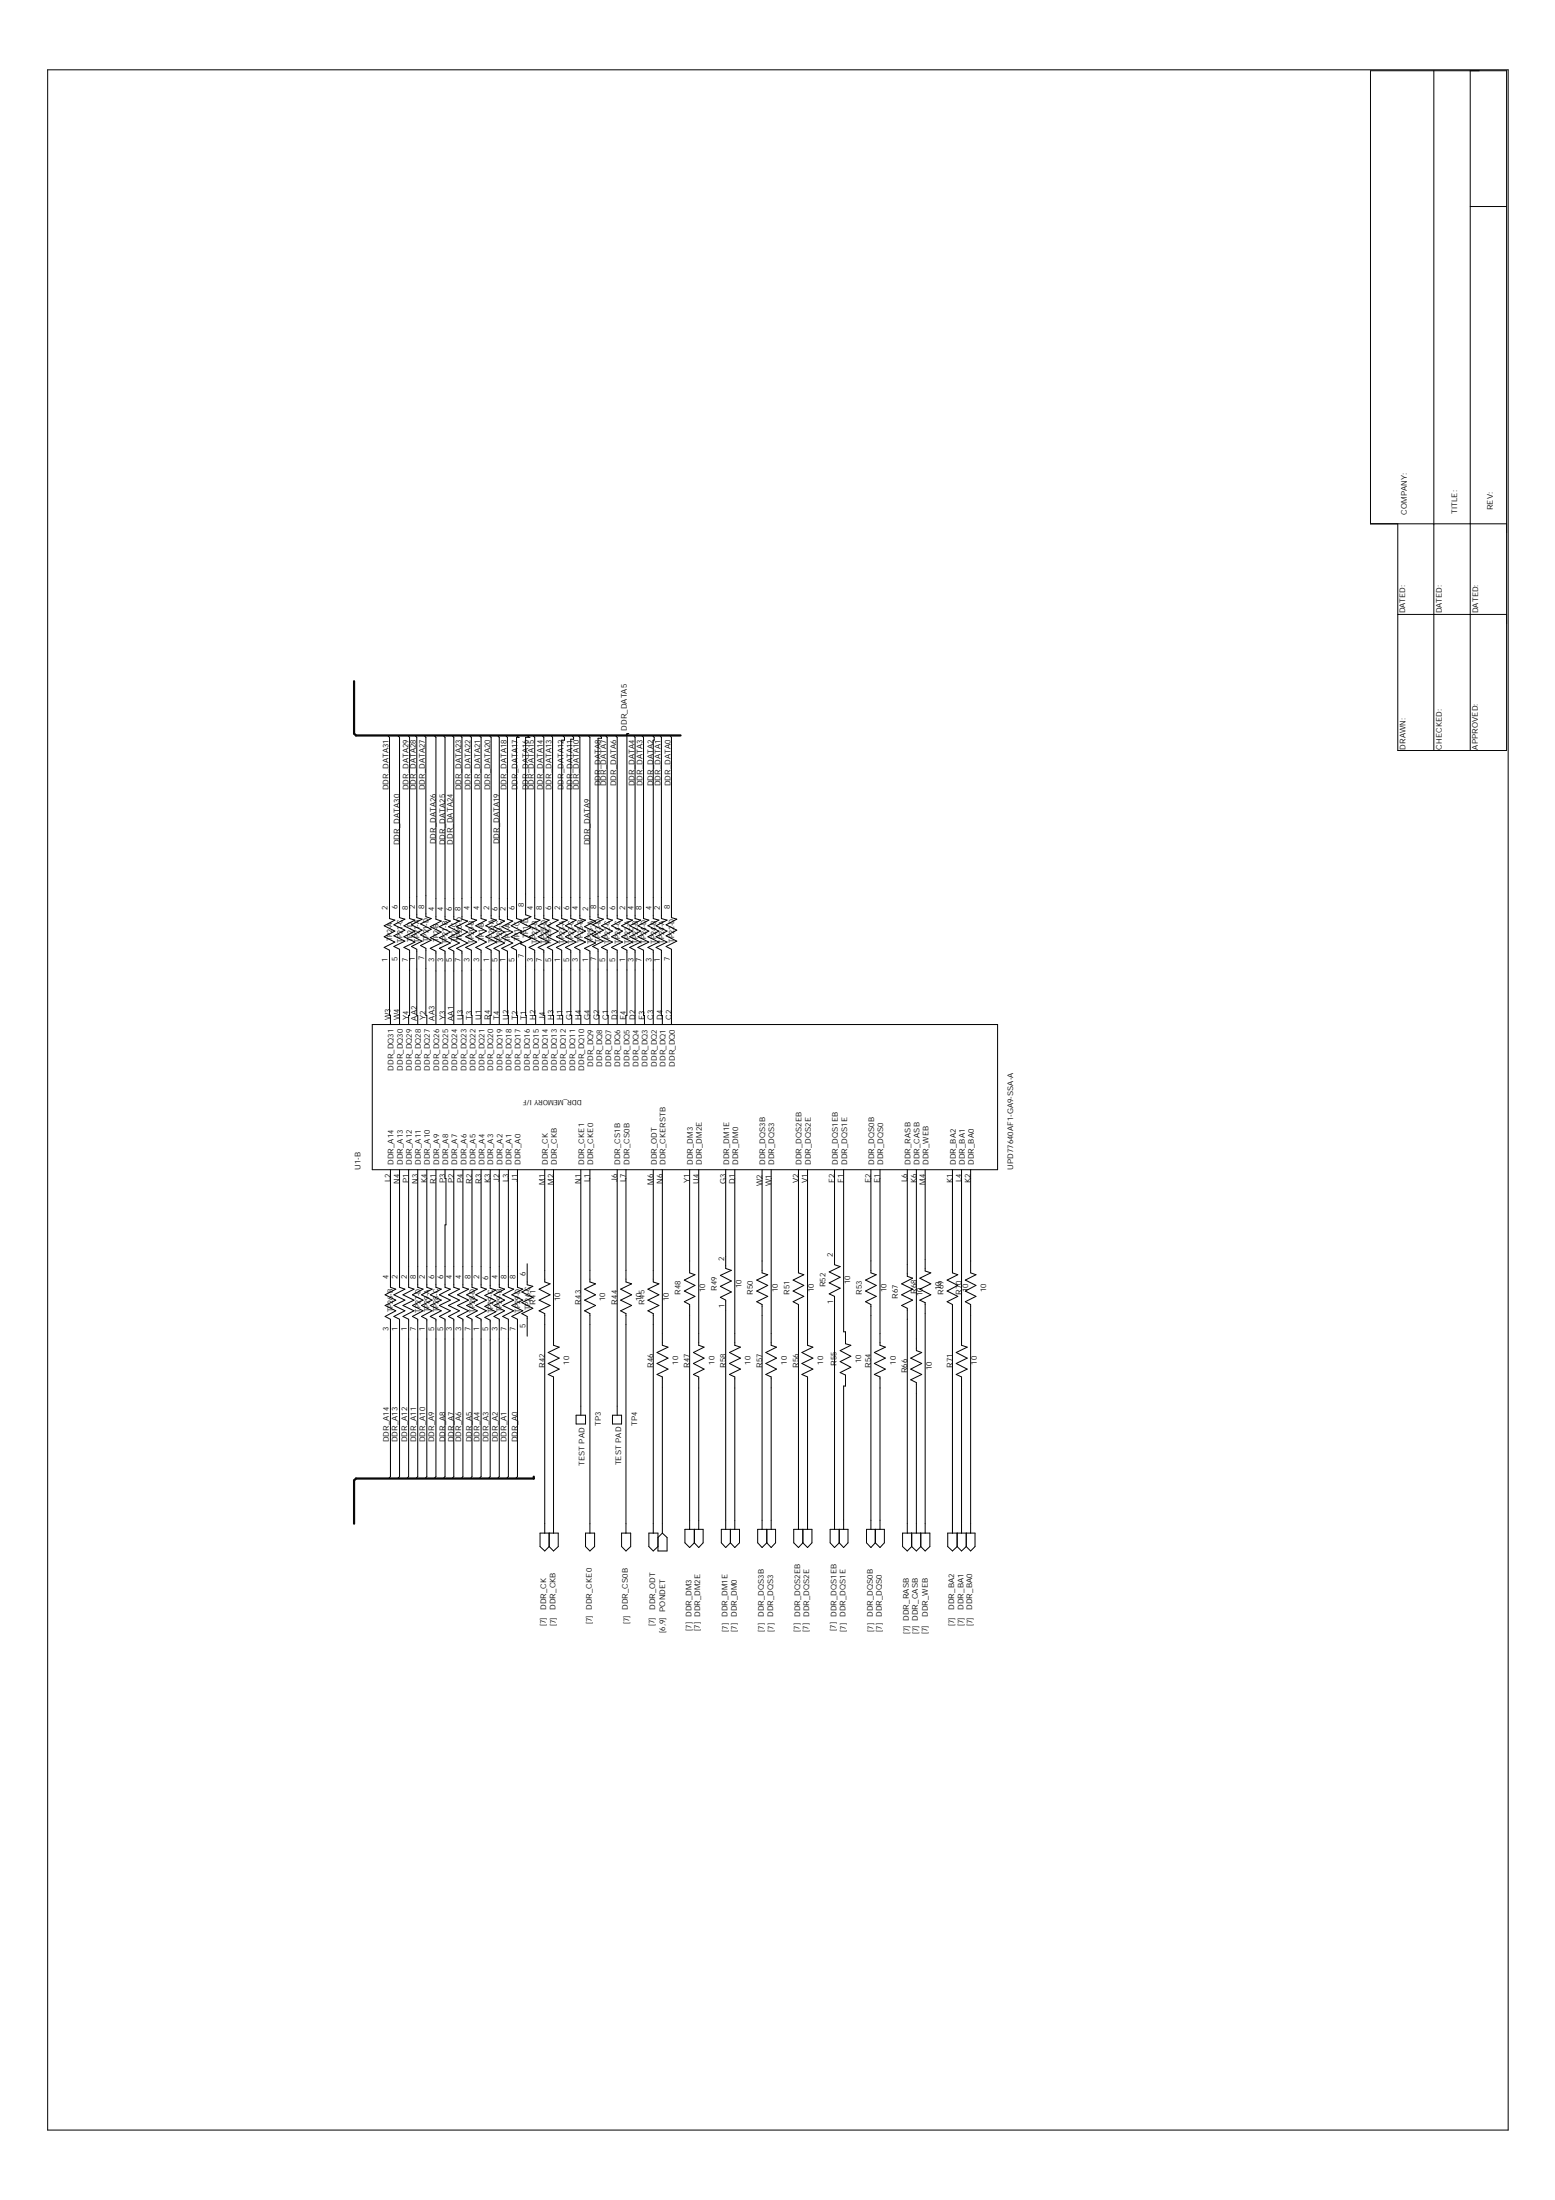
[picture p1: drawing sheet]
<svg xmlns="http://www.w3.org/2000/svg" width="210mm" height="297mm" viewBox="0 0 210 297" stroke-linecap="round" stroke-linejoin="round" font-family="sans-serif">
<g fill="none" stroke="#000" stroke-width=".13">
<path d="M6.4 9.4h197.2v278.2h-197.2v-278.1M193.5 9.6v91.7M198.5 9.6v91.7M198.5 27.9h4.9M188.7 70.7v30.6h14.7v-91.7h-18.4v61.1h18.4M52.3 99.3l.3 .3v24.4l.7 .2-1.4 .8 1.4 .7-1.4 .8 1.4 .7-1.4 .7 .7 .4v8.8h.1v1.2M53.7 99.3l.2 .3v24.3l.8 .2-1.5 .8 1.5 .7-1.5 .8 1.5 .7-1.5 .7 .7 .4v10.1M55 99.3l.3 .3v24.4l.7 .2-1.5 .8 1.5 .7-1.5 .8 1.5 .7-1.5 .7 .8 .4v8.8h-.1v1.2M56 99.3l.3 .3v24.3l.7 .2-1.5 .8 1.5 .7-1.5 .8 1.5 .7-1.5 .7 .8 .4v8.9h.1v1.2M57.2 99.3l.3 .3v24.2l.7 .2-1.4 .7 1.4 .8-1.4 .7 1.4 .7-1.4 .8 .7 .3v9.1h.1v1.2M58.6 99.3l.2 .3v24.5l.8 .3-1.5 .7 1.5 .7-1.5 .8 1.5 .7-1.5 .7 .7 .4v9.9M59.8 99.3l.3 .3v24.5l.7 .3-1.5 .7 1.5 .7-1.5 .8 1.5 .7-1.5 .7 .8 .4v9.9"/>
<path d="M61 99.3l.3 .3v24.5l.7 .3-1.5 .7 1.5 .7-1.5 .8 1.5 .7-1.5 .7 .8 .4v9.9M62.1 99.3l.3 .3v24.5l.7 .3-1.5 .7 1.5 .7-1.5 .8 1.5 .7-1.5 .7 .8 .4v8.7h.1v1.2M63.4 99.3l.2 .3v24.4l.7 .2-1.4 .8 1.4 .7-1.4 .8 1.4 .7-1.4 .7 .7 .4v8.8h.1v1.2M64.7 99.3l.2 .3v24.4l.8 .2-1.5 .8 1.5 .7-1.5 .8 1.5 .7-1.5 .7 .7 .4v10M66 99.3l.3 .3v24.4l.7 .2-1.4 .8 1.4 .7-1.4 .8 1.4 .7-1.4 .7 .7 .4v8.8h-.1v1.2M67.1 99.3l.3 .3v24.5l.7 .3-1.4 .7 1.4 .7-1.4 .8 1.4 .7-1.4 .7 .7 .4v9.9M68.2 99.3l.3 .3v24.5l.7 .3-1.5 .7 1.5 .7-1.5 .8 1.5 .7-1.5 .7 .8 .4v8.7h.1v1.2M69.7 99.3l.3 .3M70 99.6h.1M70 99.6h-.3v24.4l.7 .2-1.4 .8 1.4 .7-1.4 .8 1.4 .7-1.4 .7 .7 .4v8.8h.1v1.2M71.2 99.3l.2 .3M71.4 99.6h.1"/>
<path d="M71.4 99.6h-.4v23.9l.7 .3-1.5 .7 1.5 .8-1.5 .7 1.5 .7-1.5 .7 .8 .4v9.3v1.2M71.9 99.3l.3 .3v24.4l.7 .2-1.5 .8 1.5 .7-1.5 .8 1.5 .7-1.5 .7 .8 .4v8.8h.1v1.2M73.2 99.3l.2 .3v24.4l.7 .2-1.5 .8 1.5 .7-1.5 .8 1.5 .7-1.5 .7 .8 .4v8.8h.1v1.2M74.4 99.3l.2 .3v24.4l.8 .2-1.5 .8 1.5 .7-1.5 .8 1.5 .7-1.5 .7 .7 .4v8.8h.1v1.2M75.9 99.3l.3 .3v.3h-.4v24.1l.8 .2-1.5 .8 1.5 .7-1.5 .8 1.5 .7-1.5 .7 .7 .4v8.8h.1v1.2M77.2 99.3l.2 .3v.2h-.4v24.2l.8 .2-1.5 .8 1.5 .7-1.5 .8 1.5 .7-1.5 .7 .7 .4v8.8h.2v1.2M78 99.3l.3 .3v24.4l.7 .2-1.4 .8 1.4 .7-1.4 .8 1.4 .7-1.4 .7 .7 .4v8.8h.1v1.2M79.4 99.3l.2 .3v24.5l.8 .3-1.5 .7 1.5 .7-1.5 .8 1.5 .7-1.5 .7 .7 .4v9.9M81 99.3l.2 .4h-.5v24.2l.7 .2-1.4 .8 1.4 .7-1.4 .8 1.4 .7-1.4 .7 .7 .4v8.9h.2v1.2M81.7 99.3l.3 .3v24.4l.7 .2-1.5 .8 1.5 .7-1.5 .8 1.5 .7-1.5 .7 .8 .4v8.8h.1v1.2M83.1 99.3l.2 .3v24.4l.7 .2-1.5 .8 1.5 .7-1.5 .8 1.5 .7-1.5 .7 .8 .4v10M84.8 99h.1"/>
<path d="M84.8 99h-.2v25l.8 .2-1.5 .8 1.5 .7-1.5 .8 1.5 .7-1.5 .7 .7 .4v8.8h-.1v1.2M84.8 99l-.3 .3M85.5 99.3l.2 .3v24.4l.8 .2-1.5 .8 1.5 .7-1.5 .8 1.5 .7-1.5 .7 .7 .4v10M86.6 99.3l.3 .3v24.4l.7 .2-1.5 .8 1.5 .7-1.5 .8 1.5 .7-1.5 .7 .8 .4v8.8h.1v1.2M88.1 99.3l.2 .3v.3h-.1v24.1l.7 .2-1.4 .8 1.4 .7-1.4 .8 1.4 .7-1.4 .7 .7 .4v10M89.1 99.3l.2 .3v24.4l.7 .2-1.4 .8 1.4 .7-1.4 .8 1.4 .7-1.4 .7 .7 .4v8.8h.1v1.2M90.4 99.3l.2 .3v24.3l.8 .2-1.5 .8 1.5 .7-1.5 .8 1.5 .7-1.5 .7 .7 .4v10.1M188.7 83h14.7M50.2 138.3h84.5v19.6h-84.5zM52.7 157.9v15.9l.7 .3-1.4 .7 1.4 .7-1.4 .8 1.4 .7-1.4 .7 .7 .4v21.3l-.2 .2M53.9 157.9v15.9l.8 .3-1.5 .7 1.5 .7-1.5 .8 1.5 .7-1.5 .7 .7 .4v21.3l-.2 .2M55.2 157.9v15.9l.7 .3-1.5 .7 1.5 .7-1.5 .8 1.5 .7-1.5 .7 .8 .4v21.3l-.3 .2"/>
<path d="M56.4 157.9v15.9l.7 .3-1.4 .7 1.4 .7-1.4 .8 1.4 .7-1.4 .7 .7 .4v21.3l-.3 .2M57.6 157.9v15.9l.7 .3-1.4 .7 1.4 .7-1.4 .8 1.4 .7-1.4 .7 .7 .4v21.3l-.2 .2M58.8 157.9v15.9l.8 .3-1.5 .7 1.5 .7-1.5 .8 1.5 .7-1.5 .7 .7 .4v21.3l-.2 .2M60.1 157.9v1.2h.1v6.3h-.1v8.4l.7 .3-1.5 .7 1.5 .7-1.5 .8 1.5 .7-1.5 .7 .8 .4v21.3l-.3 .2M61.3 157.9v15.9l.7 .3-1.5 .7 1.5 .7-1.5 .8 1.5 .7-1.5 .7 .8 .4v21.3l-.3 .2M62.5 157.9v15.9l.7 .3-1.4 .7 1.4 .7-1.4 .8 1.4 .7-1.4 .7 .7 .4v21.3l-.2 .2M63.7 157.9v15.9l.7 .3-1.4 .7 1.4 .7-1.4 .8 1.4 .7-1.4 .7 .7 .4v21.3l-.2 .2M64.9 157.9v15.9l.8 .3-1.5 .7 1.5 .7-1.5 .8 1.5 .7-1.5 .7 .7 .4v21.3l-.2 .2M66.2 157.9v16l.7 .3-1.5 .7 1.5 .7-1.5 .8 1.5 .7-1.5 .8 .8 .4v21.1l-.3 .2M67.4 157.9v15.9l.7 .3-1.4 .7 1.4 .7-1.4 .8 1.4 .7-1.4 .7 .7 .4v21.3l-.3 .2M68.6 157.9v15.9l.7 .3-1.4 .7 1.4 .7-1.4 .8 1.4 .7-1.4 .7 .7 .4v21.3l-.2 .2M69.8 157.9v15.9l.8 .3-1.5 .7 1.5 .7-1.5 .8 1.5 .7-1.5 .7 .7 .4v21.3l-.2 .2"/>
<path d="M73.5 157.9v15.2l.8 .2-1.5 .8 1.5 .7-1.5 .7 1.5 .8-1.5 .7 .7 .4v29.6M74.7 157.9v23.7l.8 .3-1.5 .7 1.5 .8-1.5 .7 1.5 .8-1.5 .7 .7 .3v21.1M78.4 157.9v33.2M79.6 157.9v15.2l.8 .2-1.5 .8 1.5 .7-1.5 .7 1.5 .8-1.5 .7 .7 .4v29.6M83.3 157.9v33.2M84.5 157.9v15.2l.8 .2-1.5 .8 1.5 .7-1.5 .7 1.5 .8-1.5 .7 .7 .4v29.6M88.2 157.9v15.2l.7 .2-1.4 .8 1.4 .7-1.4 .7 1.4 .8-1.4 .7 .7 .4v29.6M89.4 157.9v23.7l.8 .3-1.5 .7 1.5 .8-1.5 .7 1.5 .8-1.5 .7 .7 .3v21.1M93.1 157.9v14l.7 .2-1.4 .7 1.4 .8-1.4 .7 1.4 .7-1.4 .8 .7 .3v30.4M94.3 157.9v23.7l.7 .3-1.4 .7 1.4 .8-1.4 .7 1.4 .8-1.4 .7 .7 .3v20.6M98 157.9v13.4l.7 .2-1.5 .7 1.5 .8-1.5 .7 1.5 .7-1.5 .8 .8 .3v31M99.2 157.9v23.7l.7 .3-1.4 .7 1.4 .8-1.4 .7 1.4 .8-1.4 .7 .7 .3v20.6"/>
<path d="M102.9 157.9v14l.7 .2-1.4 .7 1.4 .8-1.4 .7 1.4 .7-1.4 .8 .7 .3v30.4M104.1 157.9v23.7l.7 .3-1.4 .7 1.4 .8-1.4 .7 1.4 .8-1.4 .7 .7 .3v20.6M107.8 157.9v14l.7 .2-1.4 .7 1.4 .8-1.4 .7 1.4 .7-1.4 .8 .7 .3v30.4M109 157.9v23.7l.7 .3-1.5 .7 1.5 .8-1.5 .7 1.5 .8-1.5 .7 .8 .3v20.6M112.6 157.9v12.9l.8 .2-1.5 .7 1.5 .8-1.5 .7 1.5 .7-1.5 .8 .7 .3v31.5M113.9 157.9v21.9h.2v1.6l.8 .2-1.5 .8 1.5 .7-1.5 .7 1.5 .8-1.5 .7 .7 .4v1.4h-.2v19.4M117.6 157.9v14l.7 .2-1.5 .7 1.5 .8-1.5 .7 1.5 .7-1.5 .8 .8 .3v30.4M118.8 157.9v23.7l.7 .3-1.5 .7 1.5 .8-1.5 .7 1.5 .8-1.5 .7 .8 .3v20.6M122.5 157.9v14.4l.7 .3-1.5 .7 1.5 .8-1.5 .7 1.5 .7-1.5 .8 .8 .3v30.4M123.7 157.9v24.5l.7 .2-1.5 .8 1.5 .7-1.5 .8 1.5 .7-1.5 .7 .8 .4v20.3M124.9 157.9v13.7l.7 .3-1.4 .7 1.4 .7-1.4 .8 1.4 .7-1.4 .7 .7 .4v31.1M128.6 157.9v14l.7 .2-1.5 .7 1.5 .8-1.5 .7 1.5 .7-1.5 .8 .8 .3v30.9"/>
<path d="M129.8 157.9v23.7l.8 .3-1.5 .7 1.5 .8-1.5 .7 1.5 .8-1.5 .7 .7 .3v21.1M131 157.9v14l.7 .2-1.4 .7 1.4 .8-1.4 .7 1.4 .7-1.4 .8 .7 .3v30.9M71.2 170.6v2.9l.7 .2-1.5 .7 1.5 .8-1.5 .7 1.5 .7-1.5 .8 .8 .3v2.7M77.8 191.1h1.2v1.2h-1.2zM82.7 191.1h1.2v1.2h-1.2zM72.9 207h2.5v1.8l-.7 .6-.6-.6-.6 .6-.6-.6zM74.1 207v1.8M79 207h1.3v1.8l-.7 .6-.6-.6zM83.9 207h1.2v1.8l-.6 .6-.6-.6zM89.4 207l.6 .6v1.8h-1.2v-2.4h-1.2v1.8l.6 .6 .6-.6M89.4 207l-.6 .6M92.5 206.5h2.4v1.8l-.6 .6-.6-.6-.6 .6-.6-.6z"/>
<path d="M93.7 206.5v1.8M97.4 206.5h2.4v1.8l-.6 .6-.6-.6-.6 .6-.6-.6zM98.6 206.5v1.8M102.3 206.5h2.4v1.8l-.6 .6-.6-.6-.6 .6-.6-.6zM103.5 206.5v1.8M107.1 206.5h2.5v1.8l-.6 .6-.6-.6-.6 .6-.7-.6zM108.4 206.5v1.8M112.1 206.5h2.4v1.8l-.6 .6-.6-.6-.7 .6-.5-.6zM113.3 206.5v1.8M117 206.5h2.4v1.8l-.6 .6-.6-.6-.6 .6-.6-.6zM118.2 206.5v1.8M123.1 208.8l-.6 .6-.7-.6v-1.8h3.7v1.8l-.6 .6-.6-.6"/>
<path d="M123.1 207v1.8M123.1 208.8l.6 .6 .6-.6M124.3 207v1.8M129.2 208.8l-.6 .6-.7-.6v-1.8h3.7v1.8l-.6 .6-.6-.6M129.2 207v1.8M129.2 208.8l.6 .6 .6-.6M130.4 207v1.8"/>
</g>
<path d="M47.8 92v7l.2 .3h43.9M72.1 199.4v.2h-24.1l-.2 .3v5.8" fill="none" stroke="#000" stroke-width=".3"/>
<g font-size="1">
<text x="189.9" y="69.5" transform="rotate(-90 189.9 69.5)">COMPANY:</text>
<text x="196.7" y="69.4" transform="rotate(-90 196.7 69.4)">TITLE:</text>
<text x="201.5" y="68.9" transform="rotate(-90 201.5 68.9)">REV:</text>
<text x="189.7" y="82.8" transform="rotate(-90 189.7 82.8)">DATED:</text>
<text x="194.6" y="82.8" transform="rotate(-90 194.6 82.8)">DATED:</text>
<text x="199.5" y="82.8" transform="rotate(-90 199.5 82.8)">DATED:</text>
<text x="84.6" y="98.7" transform="rotate(-90 84.6 98.7)">DDR_DATA5</text>
<text x="189.7" y="101.2" transform="rotate(-90 189.7 101.2)">DRAWN:</text>
<text x="194.6" y="101.2" transform="rotate(-90 194.6 101.2)">CHECKED:</text>
<text x="199.5" y="101.2" transform="rotate(-90 199.5 101.2)">APPROVED:</text>
<text x="52.5" y="106.7" transform="rotate(-90 52.5 106.7)">DDR_DATA31</text>
<text x="55.2" y="106.7" transform="rotate(-90 55.2 106.7)">DDR_DATA29</text>
<text x="56.1" y="106.7" transform="rotate(-90 56.1 106.7)">DDR_DATA28</text>
<text x="57.4" y="106.7" transform="rotate(-90 57.4 106.7)">DDR_DATA27</text>
<text x="62.3" y="106.7" transform="rotate(-90 62.3 106.7)">DDR_DATA23</text>
<text x="63.5" y="106.7" transform="rotate(-90 63.5 106.7)">DDR_DATA22</text>
<text x="64.8" y="106.7" transform="rotate(-90 64.8 106.7)">DDR_DATA21</text>
<text x="66.2" y="106.7" transform="rotate(-90 66.2 106.7)">DDR_DATA20</text>
<text x="68.4" y="106.7" transform="rotate(-90 68.4 106.7)">DDR_DATA18</text>
<text x="69.8" y="106.7" transform="rotate(-90 69.8 106.7)">DDR_DATA17</text>
<text x="71.3" y="106.7" transform="rotate(-90 71.3 106.7)">DDR_DATA16</text>
<text x="72.1" y="106.7" transform="rotate(-90 72.1 106.7)">DDR_DATA15</text>
<text x="73.3" y="106.7" transform="rotate(-90 73.3 106.7)">DDR_DATA14</text>
<text x="74.5" y="106.7" transform="rotate(-90 74.5 106.7)">DDR_DATA13</text>
<text x="76.1" y="106.7" transform="rotate(-90 76.1 106.7)">DDR_DATA12</text>
<text x="77.3" y="106.7" transform="rotate(-90 77.3 106.7)">DDR_DATA11</text>
<text x="78.1" y="106.7" transform="rotate(-90 78.1 106.7)">DDR_DATA10</text>
<text x="81.1" y="106.2" transform="rotate(-90 81.1 106.2)">DDR_DATA8</text>
<text x="81.8" y="106.2" transform="rotate(-90 81.8 106.2)">DDR_DATA7</text>
<text x="83.2" y="106.2" transform="rotate(-90 83.2 106.2)">DDR_DATA6</text>
<text x="85.6" y="106.2" transform="rotate(-90 85.6 106.2)">DDR_DATA4</text>
<text x="86.7" y="106.2" transform="rotate(-90 86.7 106.2)">DDR_DATA3</text>
<text x="88.2" y="106.2" transform="rotate(-90 88.2 106.2)">DDR_DATA2</text>
<text x="89.2" y="106.2" transform="rotate(-90 89.2 106.2)">DDR_DATA1</text>
<text x="90.5" y="106.2" transform="rotate(-90 90.5 106.2)">DDR_DATA0</text>
<text x="58.8" y="114" transform="rotate(-90 58.8 114)">DDR_DATA26</text>
<text x="67.4" y="114" transform="rotate(-90 67.4 114)">DDR_DATA19</text>
<text x="53.9" y="114.1" transform="rotate(-90 53.9 114.1)">DDR_DATA30</text>
<text x="60.1" y="114.1" transform="rotate(-90 60.1 114.1)">DDR_DATA25</text>
<text x="61.1" y="114" transform="rotate(-90 61.1 114)">DDR_DATA24</text>
<text x="79.6" y="114.1" transform="rotate(-90 79.6 114.1)">DDR_DATA9</text>
<text x="52.3" y="122.9" transform="rotate(-90 52.3 122.9)">2</text>
<text x="53.7" y="122.8" transform="rotate(-90 53.7 122.8)">6</text>
<text x="55" y="122.9" transform="rotate(-90 55 122.9)">8</text>
<text x="56" y="122.8" transform="rotate(-90 56 122.8)">2</text>
<text x="57.2" y="122.7" transform="rotate(-90 57.2 122.7)">8</text>
<text x="58.6" y="123" transform="rotate(-90 58.6 123)">4</text>
<text x="59.8" y="123" transform="rotate(-90 59.8 123)">4</text>
<text x="61" y="123" transform="rotate(-90 61 123)">6</text>
<text x="62.1" y="123" transform="rotate(-90 62.1 123)">8</text>
<text x="63.4" y="122.9" transform="rotate(-90 63.4 122.9)">4</text>
<text x="64.7" y="122.9" transform="rotate(-90 64.7 122.9)">4</text>
<text x="66" y="122.9" transform="rotate(-90 66 122.9)">2</text>
<text x="67.1" y="123" transform="rotate(-90 67.1 123)">6</text>
<text x="68.2" y="123" transform="rotate(-90 68.2 123)">2</text>
<text x="69.5" y="122.9" transform="rotate(-90 69.5 122.9)">6</text>
<text x="70.7" y="122.4" transform="rotate(-90 70.7 122.4)">8</text>
<text x="71.9" y="122.9" transform="rotate(-90 71.9 122.9)">4</text>
<text x="73.2" y="122.9" transform="rotate(-90 73.2 122.9)">8</text>
<text x="74.4" y="122.9" transform="rotate(-90 74.4 122.9)">6</text>
<text x="75.6" y="122.9" transform="rotate(-90 75.6 122.9)">2</text>
<text x="76.8" y="122.9" transform="rotate(-90 76.8 122.9)">6</text>
<text x="78" y="122.9" transform="rotate(-90 78 122.9)">4</text>
<text x="79.4" y="123" transform="rotate(-90 79.4 123)">2</text>
<text x="80.5" y="122.8" transform="rotate(-90 80.5 122.8)">8</text>
<text x="81.7" y="122.9" transform="rotate(-90 81.7 122.9)">6</text>
<text x="83.1" y="122.9" transform="rotate(-90 83.1 122.9)">6</text>
<text x="84.4" y="122.9" transform="rotate(-90 84.4 122.9)">2</text>
<text x="85.5" y="122.9" transform="rotate(-90 85.5 122.9)">4</text>
<text x="86.6" y="122.9" transform="rotate(-90 86.6 122.9)">8</text>
<text x="87.9" y="122.9" transform="rotate(-90 87.9 122.9)">4</text>
<text x="89.1" y="122.9" transform="rotate(-90 89.1 122.9)">2</text>
<text x="90.4" y="122.8" transform="rotate(-90 90.4 122.8)">8</text>
<text x="52.3" y="129.8" transform="rotate(-90 52.3 129.8)">1</text>
<text x="53" y="127.1" transform="rotate(-90 53 127.1)">TP2-A</text>
<text x="53.7" y="129.7" transform="rotate(-90 53.7 129.7)">5</text>
<text x="54.3" y="127.3" transform="rotate(-90 54.3 127.3)">TP21-C</text>
<text x="55" y="129.8" transform="rotate(-90 55 129.8)">7</text>
<text x="55.7" y="127.2" transform="rotate(-90 55.7 127.2)">TP2-D</text>
<text x="56" y="129.7" transform="rotate(-90 56 129.7)">1</text>
<text x="56.6" y="127.3" transform="rotate(-90 56.6 127.3)">TP21-A</text>
<text x="57.2" y="129.6" transform="rotate(-90 57.2 129.6)">7</text>
<text x="57.8" y="127.2" transform="rotate(-90 57.8 127.2)">TP21-D</text>
<text x="58.6" y="129.9" transform="rotate(-90 58.6 129.9)">3</text>
<text x="59.2" y="127.2" transform="rotate(-90 59.2 127.2)">TP2-B</text>
<text x="59.8" y="129.9" transform="rotate(-90 59.8 129.9)">3</text>
<text x="60.4" y="127.5" transform="rotate(-90 60.4 127.5)">TP21-B</text>
<text x="61" y="129.9" transform="rotate(-90 61 129.9)">5</text>
<text x="61.6" y="127.2" transform="rotate(-90 61.6 127.2)">TP2-C</text>
<text x="62.1" y="129.9" transform="rotate(-90 62.1 129.9)">7</text>
<text x="62.4" y="127" transform="rotate(-90 62.4 127)">TP20-D</text>
<text x="63.4" y="129.8" transform="rotate(-90 63.4 129.8)">3</text>
<text x="64" y="127.4" transform="rotate(-90 64 127.4)">TP20-B</text>
<text x="64.7" y="129.8" transform="rotate(-90 64.7 129.8)">3</text>
<text x="65.3" y="127.1" transform="rotate(-90 65.3 127.1)">TP1-B</text>
<text x="66" y="129.8" transform="rotate(-90 66 129.8)">1</text>
<text x="66.7" y="127.3" transform="rotate(-90 66.7 127.3)">TP20-A</text>
<text x="67.1" y="129.9" transform="rotate(-90 67.1 129.9)">5</text>
<text x="67.7" y="127.5" transform="rotate(-90 67.7 127.5)">TP20-C</text>
<text x="68.2" y="129.9" transform="rotate(-90 68.2 129.9)">1</text>
<text x="68.9" y="127.2" transform="rotate(-90 68.9 127.2)">TP1-A</text>
<text x="69.5" y="129.8" transform="rotate(-90 69.5 129.8)">5</text>
<text x="70.1" y="127.1" transform="rotate(-90 70.1 127.1)">TP1-C</text>
<text x="70.7" y="129.4" transform="rotate(-90 70.7 129.4)">7</text>
<text x="71.3" y="126.7" transform="rotate(-90 71.3 126.7)">TP1-D</text>
<text x="71.9" y="129.8" transform="rotate(-90 71.9 129.8)">3</text>
<text x="72.5" y="127.4" transform="rotate(-90 72.5 127.4)">TP23-B</text>
<text x="73.2" y="129.8" transform="rotate(-90 73.2 129.8)">7</text>
<text x="73.7" y="127.4" transform="rotate(-90 73.7 127.4)">TP25-D</text>
<text x="74.4" y="129.8" transform="rotate(-90 74.4 129.8)">5</text>
<text x="74.4" y="127.6" transform="rotate(-90 74.4 127.6)">TP25-C</text>
<text x="75.6" y="129.8" transform="rotate(-90 75.6 129.8)">1</text>
<text x="76.2" y="127.4" transform="rotate(-90 76.2 127.4)">TP23-A</text>
<text x="76.8" y="129.8" transform="rotate(-90 76.8 129.8)">5</text>
<text x="77.4" y="127.4" transform="rotate(-90 77.4 127.4)">TP23-C</text>
<text x="78" y="129.8" transform="rotate(-90 78 129.8)">3</text>
<text x="78.7" y="127.3" transform="rotate(-90 78.7 127.3)">TP25-B</text>
<text x="79.4" y="129.9" transform="rotate(-90 79.4 129.9)">1</text>
<text x="80" y="127.5" transform="rotate(-90 80 127.5)">TP25-A</text>
<text x="80.5" y="129.7" transform="rotate(-90 80.5 129.7)">7</text>
<text x="81.1" y="127.3" transform="rotate(-90 81.1 127.3)">TP23-D</text>
<text x="81.7" y="129.8" transform="rotate(-90 81.7 129.8)">5</text>
<text x="82.3" y="127.4" transform="rotate(-90 82.3 127.4)">TP22-C</text>
<text x="83.1" y="129.8" transform="rotate(-90 83.1 129.8)">5</text>
<text x="83.7" y="127.4" transform="rotate(-90 83.7 127.4)">TP24-C</text>
<text x="84.4" y="129.8" transform="rotate(-90 84.4 129.8)">1</text>
<text x="85" y="127.4" transform="rotate(-90 85 127.4)">TP22-A</text>
<text x="85.5" y="129.8" transform="rotate(-90 85.5 129.8)">3</text>
<text x="86.1" y="127.4" transform="rotate(-90 86.1 127.4)">TP22-B</text>
<text x="86.6" y="129.8" transform="rotate(-90 86.6 129.8)">7</text>
<text x="87.2" y="127.4" transform="rotate(-90 87.2 127.4)">TP24-D</text>
<text x="87.9" y="129.8" transform="rotate(-90 87.9 129.8)">3</text>
<text x="88.6" y="127.4" transform="rotate(-90 88.6 127.4)">TP24-B</text>
<text x="89.1" y="129.8" transform="rotate(-90 89.1 129.8)">1</text>
<text x="89.7" y="127.4" transform="rotate(-90 89.7 127.4)">TP24-A</text>
<text x="90.4" y="129.7" transform="rotate(-90 90.4 129.7)">7</text>
<text x="91" y="127.3" transform="rotate(-90 91 127.3)">TP22-D</text>
<text x="52.7" y="137.7" transform="rotate(-90 52.7 137.7)">W3</text>
<text x="53.9" y="137.7" transform="rotate(-90 53.9 137.7)">W4</text>
<text x="55.2" y="137.7" transform="rotate(-90 55.2 137.7)">Y4</text>
<text x="56.3" y="137.8" transform="rotate(-90 56.3 137.8)">AA2</text>
<text x="57.4" y="137.7" transform="rotate(-90 57.4 137.7)">Y2</text>
<text x="58.6" y="137.8" transform="rotate(-90 58.6 137.8)">AA3</text>
<text x="60.1" y="137.7" transform="rotate(-90 60.1 137.7)">Y3</text>
<text x="61.2" y="137.9" transform="rotate(-90 61.2 137.9)">AA1</text>
<text x="62.5" y="137.7" transform="rotate(-90 62.5 137.7)">U3</text>
<text x="63.7" y="137.7" transform="rotate(-90 63.7 137.7)">T3</text>
<text x="64.9" y="137.7" transform="rotate(-90 64.9 137.7)">U1</text>
<text x="66.2" y="137.7" transform="rotate(-90 66.2 137.7)">R4</text>
<text x="67.4" y="137.7" transform="rotate(-90 67.4 137.7)">T4</text>
<text x="68.6" y="137.7" transform="rotate(-90 68.6 137.7)">U2</text>
<text x="69.8" y="137.7" transform="rotate(-90 69.8 137.7)">T2</text>
<text x="71" y="137.7" transform="rotate(-90 71 137.7)">T1</text>
<text x="72.3" y="137.7" transform="rotate(-90 72.3 137.7)">H2</text>
<text x="73.5" y="137.7" transform="rotate(-90 73.5 137.7)">J4</text>
<text x="74.7" y="137.7" transform="rotate(-90 74.7 137.7)">H3</text>
<text x="75.9" y="137.7" transform="rotate(-90 75.9 137.7)">H1</text>
<text x="77.2" y="137.7" transform="rotate(-90 77.2 137.7)">G1</text>
<text x="78.4" y="137.7" transform="rotate(-90 78.4 137.7)">H4</text>
<text x="79.6" y="137.7" transform="rotate(-90 79.6 137.7)">G4</text>
<text x="80.9" y="137.7" transform="rotate(-90 80.9 137.7)">G2</text>
<text x="82.1" y="137.7" transform="rotate(-90 82.1 137.7)">C1</text>
<text x="83.3" y="137.7" transform="rotate(-90 83.3 137.7)">D3</text>
<text x="84.5" y="137.7" transform="rotate(-90 84.5 137.7)">E4</text>
<text x="85.7" y="137.7" transform="rotate(-90 85.7 137.7)">D2</text>
<text x="87" y="137.7" transform="rotate(-90 87 137.7)">E3</text>
<text x="88.2" y="137.7" transform="rotate(-90 88.2 137.7)">C3</text>
<text x="89.4" y="137.7" transform="rotate(-90 89.4 137.7)">D4</text>
<text x="90.6" y="137.7" transform="rotate(-90 90.6 137.7)">C2</text>
<text x="53.1" y="144.6" transform="rotate(-90 53.1 144.6)">DDR_DQ31</text>
<text x="54.4" y="144.6" transform="rotate(-90 54.4 144.6)">DDR_DQ30</text>
<text x="55.6" y="144.6" transform="rotate(-90 55.6 144.6)">DDR_DQ29</text>
<text x="56.8" y="144.6" transform="rotate(-90 56.8 144.6)">DDR_DQ28</text>
<text x="58" y="144.6" transform="rotate(-90 58 144.6)">DDR_DQ27</text>
<text x="59.3" y="144.6" transform="rotate(-90 59.3 144.6)">DDR_DQ26</text>
<text x="60.5" y="144.6" transform="rotate(-90 60.5 144.6)">DDR_DQ25</text>
<text x="61.7" y="144.6" transform="rotate(-90 61.7 144.6)">DDR_DQ24</text>
<text x="62.9" y="144.6" transform="rotate(-90 62.9 144.6)">DDR_DQ23</text>
<text x="64.2" y="144.6" transform="rotate(-90 64.2 144.6)">DDR_DQ22</text>
<text x="65.4" y="144.6" transform="rotate(-90 65.4 144.6)">DDR_DQ21</text>
<text x="66.6" y="144.6" transform="rotate(-90 66.6 144.6)">DDR_DQ20</text>
<text x="67.8" y="144.6" transform="rotate(-90 67.8 144.6)">DDR_DQ19</text>
<text x="69" y="144.6" transform="rotate(-90 69 144.6)">DDR_DQ18</text>
<text x="70.3" y="144.6" transform="rotate(-90 70.3 144.6)">DDR_DQ17</text>
<text x="71.5" y="144.6" transform="rotate(-90 71.5 144.6)">DDR_DQ16</text>
<text x="72.7" y="144.6" transform="rotate(-90 72.7 144.6)">DDR_DQ15</text>
<text x="74" y="144.6" transform="rotate(-90 74 144.6)">DDR_DQ14</text>
<text x="75.2" y="144.6" transform="rotate(-90 75.2 144.6)">DDR_DQ13</text>
<text x="76.4" y="144.6" transform="rotate(-90 76.4 144.6)">DDR_DQ12</text>
<text x="77.6" y="144.6" transform="rotate(-90 77.6 144.6)">DDR_DQ11</text>
<text x="78.5" y="148.5" transform="rotate(-180 78.5 148.5)">DDR_MEMORY I/F</text>
<text x="78.9" y="144.6" transform="rotate(-90 78.9 144.6)">DDR_DQ10</text>
<text x="80.1" y="144" transform="rotate(-90 80.1 144)">DDR_DQ9</text>
<text x="81.3" y="144" transform="rotate(-90 81.3 144)">DDR_DQ8</text>
<text x="82.5" y="144" transform="rotate(-90 82.5 144)">DDR_DQ7</text>
<text x="83.7" y="144" transform="rotate(-90 83.7 144)">DDR_DQ6</text>
<text x="85" y="144" transform="rotate(-90 85 144)">DDR_DQ5</text>
<text x="86.2" y="144" transform="rotate(-90 86.2 144)">DDR_DQ4</text>
<text x="87.4" y="144" transform="rotate(-90 87.4 144)">DDR_DQ3</text>
<text x="88.6" y="144" transform="rotate(-90 88.6 144)">DDR_DQ2</text>
<text x="89.8" y="144" transform="rotate(-90 89.8 144)">DDR_DQ1</text>
<text x="91.1" y="144" transform="rotate(-90 91.1 144)">DDR_DQ0</text>
<text x="48.7" y="157.9" transform="rotate(-90 48.7 157.9)">U1-B</text>
<text x="52.7" y="159.6" transform="rotate(-90 52.7 159.6)">L2</text>
<text x="53.1" y="157.3" transform="rotate(-90 53.1 157.3)">DDR_A14</text>
<text x="53.9" y="159.8" transform="rotate(-90 53.9 159.8)">N4</text>
<text x="54.4" y="157.3" transform="rotate(-90 54.4 157.3)">DDR_A13</text>
<text x="55.2" y="159.8" transform="rotate(-90 55.2 159.8)">P1</text>
<text x="55.6" y="157.3" transform="rotate(-90 55.6 157.3)">DDR_A12</text>
<text x="56.4" y="159.8" transform="rotate(-90 56.4 159.8)">N3</text>
<text x="56.8" y="157.3" transform="rotate(-90 56.8 157.3)">DDR_A11</text>
<text x="57.6" y="159.8" transform="rotate(-90 57.6 159.8)">K4</text>
<text x="58" y="157.3" transform="rotate(-90 58 157.3)">DDR_A10</text>
<text x="58.8" y="159.8" transform="rotate(-90 58.8 159.8)">R1</text>
<text x="59.3" y="157.3" transform="rotate(-90 59.3 157.3)">DDR_A9</text>
<text x="60.1" y="159.8" transform="rotate(-90 60.1 159.8)">P3</text>
<text x="60.5" y="157.3" transform="rotate(-90 60.5 157.3)">DDR_A8</text>
<text x="61.3" y="159.8" transform="rotate(-90 61.3 159.8)">P2</text>
<text x="61.7" y="157.3" transform="rotate(-90 61.7 157.3)">DDR_A7</text>
<text x="62.5" y="159.8" transform="rotate(-90 62.5 159.8)">P4</text>
<text x="62.9" y="157.3" transform="rotate(-90 62.9 157.3)">DDR_A6</text>
<text x="63.7" y="159.8" transform="rotate(-90 63.7 159.8)">R2</text>
<text x="64.2" y="157.3" transform="rotate(-90 64.2 157.3)">DDR_A5</text>
<text x="64.9" y="159.8" transform="rotate(-90 64.9 159.8)">R3</text>
<text x="65.4" y="157.3" transform="rotate(-90 65.4 157.3)">DDR_A4</text>
<text x="66.2" y="159.8" transform="rotate(-90 66.2 159.8)">K3</text>
<text x="66.6" y="157.3" transform="rotate(-90 66.6 157.3)">DDR_A3</text>
<text x="67.4" y="159.6" transform="rotate(-90 67.4 159.6)">J2</text>
<text x="67.8" y="157.3" transform="rotate(-90 67.8 157.3)">DDR_A2</text>
<text x="68.6" y="159.6" transform="rotate(-90 68.6 159.6)">L3</text>
<text x="69" y="157.3" transform="rotate(-90 69 157.3)">DDR_A1</text>
<text x="69.8" y="159.6" transform="rotate(-90 69.8 159.6)">J1</text>
<text x="70.3" y="157.3" transform="rotate(-90 70.3 157.3)">DDR_A0</text>
<text x="73.5" y="160" transform="rotate(-90 73.5 160)">M1</text>
<text x="74" y="157.3" transform="rotate(-90 74 157.3)">DDR_CK</text>
<text x="74.7" y="160" transform="rotate(-90 74.7 160)">M2</text>
<text x="75.2" y="157.3" transform="rotate(-90 75.2 157.3)">DDR_CKB</text>
<text x="78.4" y="159.8" transform="rotate(-90 78.4 159.8)">N1</text>
<text x="78.9" y="157.3" transform="rotate(-90 78.9 157.3)">DDR_CKE1</text>
<text x="79.6" y="159.6" transform="rotate(-90 79.6 159.6)">L1</text>
<text x="80.1" y="157.3" transform="rotate(-90 80.1 157.3)">DDR_CKE0</text>
<text x="83.3" y="159.6" transform="rotate(-90 83.3 159.6)">J6</text>
<text x="83.7" y="157.3" transform="rotate(-90 83.7 157.3)">DDR_CS1B</text>
<text x="84.5" y="159.6" transform="rotate(-90 84.5 159.6)">L7</text>
<text x="85" y="157.3" transform="rotate(-90 85 157.3)">DDR_CS0B</text>
<text x="88.2" y="160" transform="rotate(-90 88.2 160)">M6</text>
<text x="88.6" y="157.3" transform="rotate(-90 88.6 157.3)">DDR_ODT</text>
<text x="89.4" y="159.8" transform="rotate(-90 89.4 159.8)">N6</text>
<text x="89.8" y="157.3" transform="rotate(-90 89.8 157.3)">DDR_CKERSTB</text>
<text x="93.1" y="159.8" transform="rotate(-90 93.1 159.8)">Y1</text>
<text x="93.5" y="157.3" transform="rotate(-90 93.5 157.3)">DDR_DM3</text>
<text x="94.3" y="159.8" transform="rotate(-90 94.3 159.8)">U4</text>
<text x="94.7" y="157.3" transform="rotate(-90 94.7 157.3)">DDR_DM2E</text>
<text x="98" y="159.9" transform="rotate(-90 98 159.9)">G3</text>
<text x="98.4" y="157.3" transform="rotate(-90 98.4 157.3)">DDR_DM1E</text>
<text x="99.2" y="159.8" transform="rotate(-90 99.2 159.8)">D1</text>
<text x="99.7" y="157.3" transform="rotate(-90 99.7 157.3)">DDR_DM0</text>
<text x="102.9" y="160.1" transform="rotate(-90 102.9 160.1)">W2</text>
<text x="103.3" y="157.3" transform="rotate(-90 103.3 157.3)">DDR_DQS3B</text>
<text x="104.1" y="160.1" transform="rotate(-90 104.1 160.1)">W1</text>
<text x="104.5" y="157.3" transform="rotate(-90 104.5 157.3)">DDR_DQS3</text>
<text x="107.8" y="159.8" transform="rotate(-90 107.8 159.8)">V2</text>
<text x="108.2" y="157.3" transform="rotate(-90 108.2 157.3)">DDR_DQS2EB</text>
<text x="109" y="159.8" transform="rotate(-90 109 159.8)">V1</text>
<text x="109.4" y="157.3" transform="rotate(-90 109.4 157.3)">DDR_DQS2E</text>
<text x="112.6" y="159.7" transform="rotate(-90 112.6 159.7)">F2</text>
<text x="113.1" y="157.3" transform="rotate(-90 113.1 157.3)">DDR_DQS1EB</text>
<text x="113.9" y="159.7" transform="rotate(-90 113.9 159.7)">F1</text>
<text x="114.3" y="157.3" transform="rotate(-90 114.3 157.3)">DDR_DQS1E</text>
<text x="117.6" y="159.8" transform="rotate(-90 117.6 159.8)">E2</text>
<text x="118" y="157.3" transform="rotate(-90 118 157.3)">DDR_DQS0B</text>
<text x="118.8" y="159.8" transform="rotate(-90 118.8 159.8)">E1</text>
<text x="119.2" y="157.3" transform="rotate(-90 119.2 157.3)">DDR_DQS0</text>
<text x="122.5" y="159.6" transform="rotate(-90 122.5 159.6)">L6</text>
<text x="122.9" y="157.3" transform="rotate(-90 122.9 157.3)">DDR_RASB</text>
<text x="123.7" y="159.8" transform="rotate(-90 123.7 159.8)">K6</text>
<text x="124.1" y="157.3" transform="rotate(-90 124.1 157.3)">DDR_CASB</text>
<text x="124.9" y="160" transform="rotate(-90 124.9 160)">M4</text>
<text x="125.3" y="157.3" transform="rotate(-90 125.3 157.3)">DDR_WEB</text>
<text x="128.6" y="159.8" transform="rotate(-90 128.6 159.8)">K1</text>
<text x="129" y="157.3" transform="rotate(-90 129 157.3)">DDR_BA2</text>
<text x="129.8" y="159.6" transform="rotate(-90 129.8 159.6)">L4</text>
<text x="130.2" y="157.3" transform="rotate(-90 130.2 157.3)">DDR_BA1</text>
<text x="131" y="159.8" transform="rotate(-90 131 159.8)">K2</text>
<text x="131.4" y="157.3" transform="rotate(-90 131.4 157.3)">DDR_BA0</text>
<text x="136.8" y="157.9" transform="rotate(-90 136.8 157.9)">UPD77640AF1-GA9-SSA-A</text>
<text x="52.5" y="172.7" transform="rotate(-90 52.5 172.7)">4</text>
<text x="53.7" y="172.7" transform="rotate(-90 53.7 172.7)">2</text>
<text x="54.9" y="172.7" transform="rotate(-90 54.9 172.7)">2</text>
<text x="56.1" y="172.7" transform="rotate(-90 56.1 172.7)">8</text>
<text x="57.4" y="172.7" transform="rotate(-90 57.4 172.7)">2</text>
<text x="58.6" y="172.7" transform="rotate(-90 58.6 172.7)">6</text>
<text x="59.8" y="172.7" transform="rotate(-90 59.8 172.7)">6</text>
<text x="61" y="172.7" transform="rotate(-90 61 172.7)">4</text>
<text x="62.3" y="172.7" transform="rotate(-90 62.3 172.7)">4</text>
<text x="63.5" y="172.7" transform="rotate(-90 63.5 172.7)">8</text>
<text x="64.7" y="172.7" transform="rotate(-90 64.7 172.7)">2</text>
<text x="65.9" y="172.8" transform="rotate(-90 65.9 172.8)">6</text>
<text x="67.1" y="172.7" transform="rotate(-90 67.1 172.7)">4</text>
<text x="68.4" y="172.7" transform="rotate(-90 68.4 172.7)">8</text>
<text x="69.6" y="172.7" transform="rotate(-90 69.6 172.7)">8</text>
<text x="71" y="172.3" transform="rotate(-90 71 172.3)">6</text>
<text x="97.7" y="170.2" transform="rotate(-90 97.7 170.2)">2</text>
<text x="100.1" y="173.9" transform="rotate(-90 100.1 173.9)">10</text>
<text x="111.4" y="173.8" transform="rotate(-90 111.4 173.8)">R52</text>
<text x="112.4" y="169.7" transform="rotate(-90 112.4 169.7)">2</text>
<text x="114.8" y="173.4" transform="rotate(-90 114.8 173.4)">10</text>
<text x="52.5" y="179.6" transform="rotate(-90 52.5 179.6)">3</text>
<text x="53" y="177.2" transform="rotate(-90 53 177.2)">TP26-B</text>
<text x="53.7" y="179.6" transform="rotate(-90 53.7 179.6)">1</text>
<text x="54.9" y="179.6" transform="rotate(-90 54.9 179.6)">1</text>
<text x="56.1" y="179.6" transform="rotate(-90 56.1 179.6)">7</text>
<text x="56.8" y="177.2" transform="rotate(-90 56.8 177.2)">TP27-D</text>
<text x="57.4" y="179.6" transform="rotate(-90 57.4 179.6)">1</text>
<text x="58" y="177.2" transform="rotate(-90 58 177.2)">TP29-A</text>
<text x="58.6" y="179.6" transform="rotate(-90 58.6 179.6)">5</text>
<text x="59.2" y="177.2" transform="rotate(-90 59.2 177.2)">TP28-C</text>
<text x="59.8" y="179.6" transform="rotate(-90 59.8 179.6)">5</text>
<text x="61" y="179.6" transform="rotate(-90 61 179.6)">3</text>
<text x="62.3" y="179.6" transform="rotate(-90 62.3 179.6)">3</text>
<text x="63.5" y="179.6" transform="rotate(-90 63.5 179.6)">7</text>
<text x="64.1" y="177.2" transform="rotate(-90 64.1 177.2)">TP28-D</text>
<text x="64.7" y="179.6" transform="rotate(-90 64.7 179.6)">1</text>
<text x="65.9" y="179.8" transform="rotate(-90 65.9 179.8)">5</text>
<text x="66.5" y="177.3" transform="rotate(-90 66.5 177.3)">TP29-C</text>
<text x="67.1" y="179.6" transform="rotate(-90 67.1 179.6)">3</text>
<text x="67.7" y="177.2" transform="rotate(-90 67.7 177.2)">TP29-B</text>
<text x="68.4" y="179.6" transform="rotate(-90 68.4 179.6)">7</text>
<text x="69.6" y="179.6" transform="rotate(-90 69.6 179.6)">7</text>
<text x="70.2" y="177.2" transform="rotate(-90 70.2 177.2)">TP29-D</text>
<text x="71" y="179.3" transform="rotate(-90 71 179.3)">5</text>
<text x="71.5" y="176.9" transform="rotate(-90 71.5 176.9)">TP26-C</text>
<text x="72.3" y="176.1" transform="rotate(-90 72.3 176.1)">R41</text>
<text x="75.6" y="175.7" transform="rotate(-90 75.6 175.7)">10</text>
<text x="78.4" y="176.1" transform="rotate(-90 78.4 176.1)">R43</text>
<text x="81.7" y="175.7" transform="rotate(-90 81.7 175.7)">10</text>
<text x="83.3" y="176.1" transform="rotate(-90 83.3 176.1)">R44</text>
<text x="86.6" y="175.7" transform="rotate(-90 86.6 175.7)">10</text>
<text x="87" y="176.1" transform="rotate(-90 87 176.1)">R45</text>
<text x="90.3" y="175.7" transform="rotate(-90 90.3 175.7)">10</text>
<text x="91.9" y="174.9" transform="rotate(-90 91.9 174.9)">R48</text>
<text x="95.2" y="174.5" transform="rotate(-90 95.2 174.5)">10</text>
<text x="96.8" y="174.3" transform="rotate(-90 96.8 174.3)">R49</text>
<text x="97.8" y="176.6" transform="rotate(-90 97.8 176.6)">1</text>
<text x="101.6" y="174.9" transform="rotate(-90 101.6 174.9)">R50</text>
<text x="105" y="174.5" transform="rotate(-90 105 174.5)">10</text>
<text x="106.6" y="174.9" transform="rotate(-90 106.6 174.9)">R51</text>
<text x="109.9" y="174.5" transform="rotate(-90 109.9 174.5)">10</text>
<text x="112.5" y="176.1" transform="rotate(-90 112.5 176.1)">1</text>
<text x="116.3" y="174.9" transform="rotate(-90 116.3 174.9)">R53</text>
<text x="119.7" y="174.5" transform="rotate(-90 119.7 174.5)">10</text>
<text x="121.2" y="175.4" transform="rotate(-90 121.2 175.4)">R67</text>
<text x="123.7" y="174.7" transform="rotate(-90 123.7 174.7)">R68</text>
<text x="124.5" y="175" transform="rotate(-90 124.5 175)">10</text>
<text x="127" y="174.2" transform="rotate(-90 127 174.2)">10</text>
<text x="127.3" y="174.9" transform="rotate(-90 127.3 174.9)">R69</text>
<text x="129.8" y="174.9" transform="rotate(-90 129.8 174.9)">R70</text>
<text x="130.7" y="174.5" transform="rotate(-90 130.7 174.5)">10</text>
<text x="133.1" y="174.5" transform="rotate(-90 133.1 174.5)">10</text>
<text x="73.5" y="184.7" transform="rotate(-90 73.5 184.7)">R42</text>
<text x="76.8" y="184.3" transform="rotate(-90 76.8 184.3)">10</text>
<text x="88.2" y="184.7" transform="rotate(-90 88.2 184.7)">R46</text>
<text x="91.5" y="184.3" transform="rotate(-90 91.5 184.3)">10</text>
<text x="93.1" y="184.7" transform="rotate(-90 93.1 184.7)">R47</text>
<text x="96.4" y="184.3" transform="rotate(-90 96.4 184.3)">10</text>
<text x="98" y="184.7" transform="rotate(-90 98 184.7)">R58</text>
<text x="101.3" y="184.3" transform="rotate(-90 101.3 184.3)">10</text>
<text x="102.9" y="184.7" transform="rotate(-90 102.9 184.7)">R57</text>
<text x="106.2" y="184.3" transform="rotate(-90 106.2 184.3)">10</text>
<text x="107.8" y="184.7" transform="rotate(-90 107.8 184.7)">R56</text>
<text x="111.1" y="184.3" transform="rotate(-90 111.1 184.3)">10</text>
<text x="112.9" y="184.4" transform="rotate(-90 112.9 184.4)">R55</text>
<text x="116.2" y="184.1" transform="rotate(-90 116.2 184.1)">10</text>
<text x="117.6" y="184.7" transform="rotate(-90 117.6 184.7)">R54</text>
<text x="120.9" y="184.3" transform="rotate(-90 120.9 184.3)">10</text>
<text x="122.5" y="185.4" transform="rotate(-90 122.5 185.4)">R66</text>
<text x="125.8" y="185" transform="rotate(-90 125.8 185)">10</text>
<text x="128.6" y="184.7" transform="rotate(-90 128.6 184.7)">R71</text>
<text x="131.9" y="184.3" transform="rotate(-90 131.9 184.3)">10</text>
<text x="52.5" y="194.8" transform="rotate(-90 52.5 194.8)">DDR_A14</text>
<text x="53.7" y="194.8" transform="rotate(-90 53.7 194.8)">DDR_A13</text>
<text x="54.9" y="194.8" transform="rotate(-90 54.9 194.8)">DDR_A12</text>
<text x="56.2" y="194.8" transform="rotate(-90 56.2 194.8)">DDR_A11</text>
<text x="57.4" y="194.8" transform="rotate(-90 57.4 194.8)">DDR_A10</text>
<text x="58.6" y="194.8" transform="rotate(-90 58.6 194.8)">DDR_A9</text>
<text x="60.1" y="194.8" transform="rotate(-90 60.1 194.8)">DDR_A8</text>
<text x="61.3" y="194.8" transform="rotate(-90 61.3 194.8)">DDR_A7</text>
<text x="62.3" y="194.8" transform="rotate(-90 62.3 194.8)">DDR_A6</text>
<text x="63.7" y="194.8" transform="rotate(-90 63.7 194.8)">DDR_A5</text>
<text x="64.7" y="194.8" transform="rotate(-90 64.7 194.8)">DDR_A4</text>
<text x="66" y="194.8" transform="rotate(-90 66 194.8)">DDR_A3</text>
<text x="67.2" y="194.8" transform="rotate(-90 67.2 194.8)">DDR_A2</text>
<text x="68.4" y="194.8" transform="rotate(-90 68.4 194.8)">DDR_A1</text>
<text x="69.8" y="194.8" transform="rotate(-90 69.8 194.8)">DDR_A0</text>
<text x="78.9" y="197.9" transform="rotate(-90 78.9 197.9)">TEST PAD</text>
<text x="81.1" y="192.5" transform="rotate(-90 81.1 192.5)">TP3</text>
<text x="83.9" y="197.9" transform="rotate(-90 83.9 197.9)">TEST PAD</text>
<text x="86" y="192.5" transform="rotate(-90 86 192.5)">TP4</text>
<text x="73.7" y="219.6" transform="rotate(-90 73.7 219.6)">[7]</text>
<text x="73.7" y="217.4" transform="rotate(-90 73.7 217.4)">DDR_CK</text>
<text x="75" y="217.4" transform="rotate(-90 75 217.4)">DDR_CKB</text>
<text x="75" y="219.6" transform="rotate(-90 75 219.6)">[7]</text>
<text x="79.9" y="219.3" transform="rotate(-90 79.9 219.3)">[7]</text>
<text x="79.9" y="217.4" transform="rotate(-90 79.9 217.4)">DDR_CKE0</text>
<text x="84.8" y="217.4" transform="rotate(-90 84.8 217.4)">DDR_CS0B</text>
<text x="84.9" y="219.3" transform="rotate(-90 84.9 219.3)">[7]</text>
<text x="88.3" y="219.6" transform="rotate(-90 88.3 219.6)">[7]</text>
<text x="88.4" y="217.4" transform="rotate(-90 88.4 217.4)">DDR_ODT</text>
<text x="89.8" y="220.5" transform="rotate(-90 89.8 220.5)">[6,9]</text>
<text x="89.8" y="217.6" transform="rotate(-90 89.8 217.6)">PONDET</text>
<text x="93.3" y="220.2" transform="rotate(-90 93.3 220.2)">[7] DDR_DM3</text>
<text x="94.4" y="220.2" transform="rotate(-90 94.4 220.2)">[7] DDR_DM2E</text>
<text x="98.2" y="218.3" transform="rotate(-90 98.2 218.3)">DDR_DM1E</text>
<text x="98.3" y="220.3" transform="rotate(-90 98.3 220.3)">[7]</text>
<text x="99.4" y="218.3" transform="rotate(-90 99.4 218.3)">DDR_DM0</text>
<text x="99.5" y="220.3" transform="rotate(-90 99.5 220.3)">[7]</text>
<text x="103.1" y="220.3" transform="rotate(-90 103.1 220.3)">[7]</text>
<text x="103.1" y="218.3" transform="rotate(-90 103.1 218.3)">DDR_DQS3B</text>
<text x="104.4" y="218.3" transform="rotate(-90 104.4 218.3)">DDR_DQS3</text>
<text x="104.4" y="220.3" transform="rotate(-90 104.4 220.3)">[7]</text>
<text x="107.9" y="220.3" transform="rotate(-90 107.9 220.3)">[7]</text>
<text x="108" y="218.3" transform="rotate(-90 108 218.3)">DDR_DQS2EB</text>
<text x="109.1" y="220.3" transform="rotate(-90 109.1 220.3)">[7]</text>
<text x="109.2" y="218.3" transform="rotate(-90 109.2 218.3)">DDR_DQS2E</text>
<text x="112.8" y="220.2" transform="rotate(-90 112.8 220.2)">[7] DDR_DQS1EB</text>
<text x="114.1" y="218.3" transform="rotate(-90 114.1 218.3)">DDR_DQS1E</text>
<text x="114.2" y="220.3" transform="rotate(-90 114.2 220.3)">[7]</text>
<text x="117.8" y="218.3" transform="rotate(-90 117.8 218.3)">DDR_DQS0B</text>
<text x="117.9" y="220.3" transform="rotate(-90 117.9 220.3)">[7]</text>
<text x="119" y="220.3" transform="rotate(-90 119 220.3)">[7]</text>
<text x="119" y="218.3" transform="rotate(-90 119 218.3)">DDR_DQS0</text>
<text x="122.7" y="220.7" transform="rotate(-90 122.7 220.7)">[7] DDR_RASB</text>
<text x="124" y="220.7" transform="rotate(-90 124 220.7)">[7] DDR_CASB</text>
<text x="125.2" y="220.7" transform="rotate(-90 125.2 220.7)">[7]</text>
<text x="125.3" y="218.3" transform="rotate(-90 125.3 218.3)">DDR_WEB</text>
<text x="128.8" y="219.6" transform="rotate(-90 128.8 219.6)">[7]</text>
<text x="128.8" y="217.4" transform="rotate(-90 128.8 217.4)">DDR_BA2</text>
<text x="130" y="219.6" transform="rotate(-90 130 219.6)">[7]</text>
<text x="130" y="217.4" transform="rotate(-90 130 217.4)">DDR_BA1</text>
<text x="131.2" y="217.4" transform="rotate(-90 131.2 217.4)">DDR_BA0</text>
<text x="131.3" y="219.6" transform="rotate(-90 131.3 219.6)">[7]</text>
</g>
</svg>
